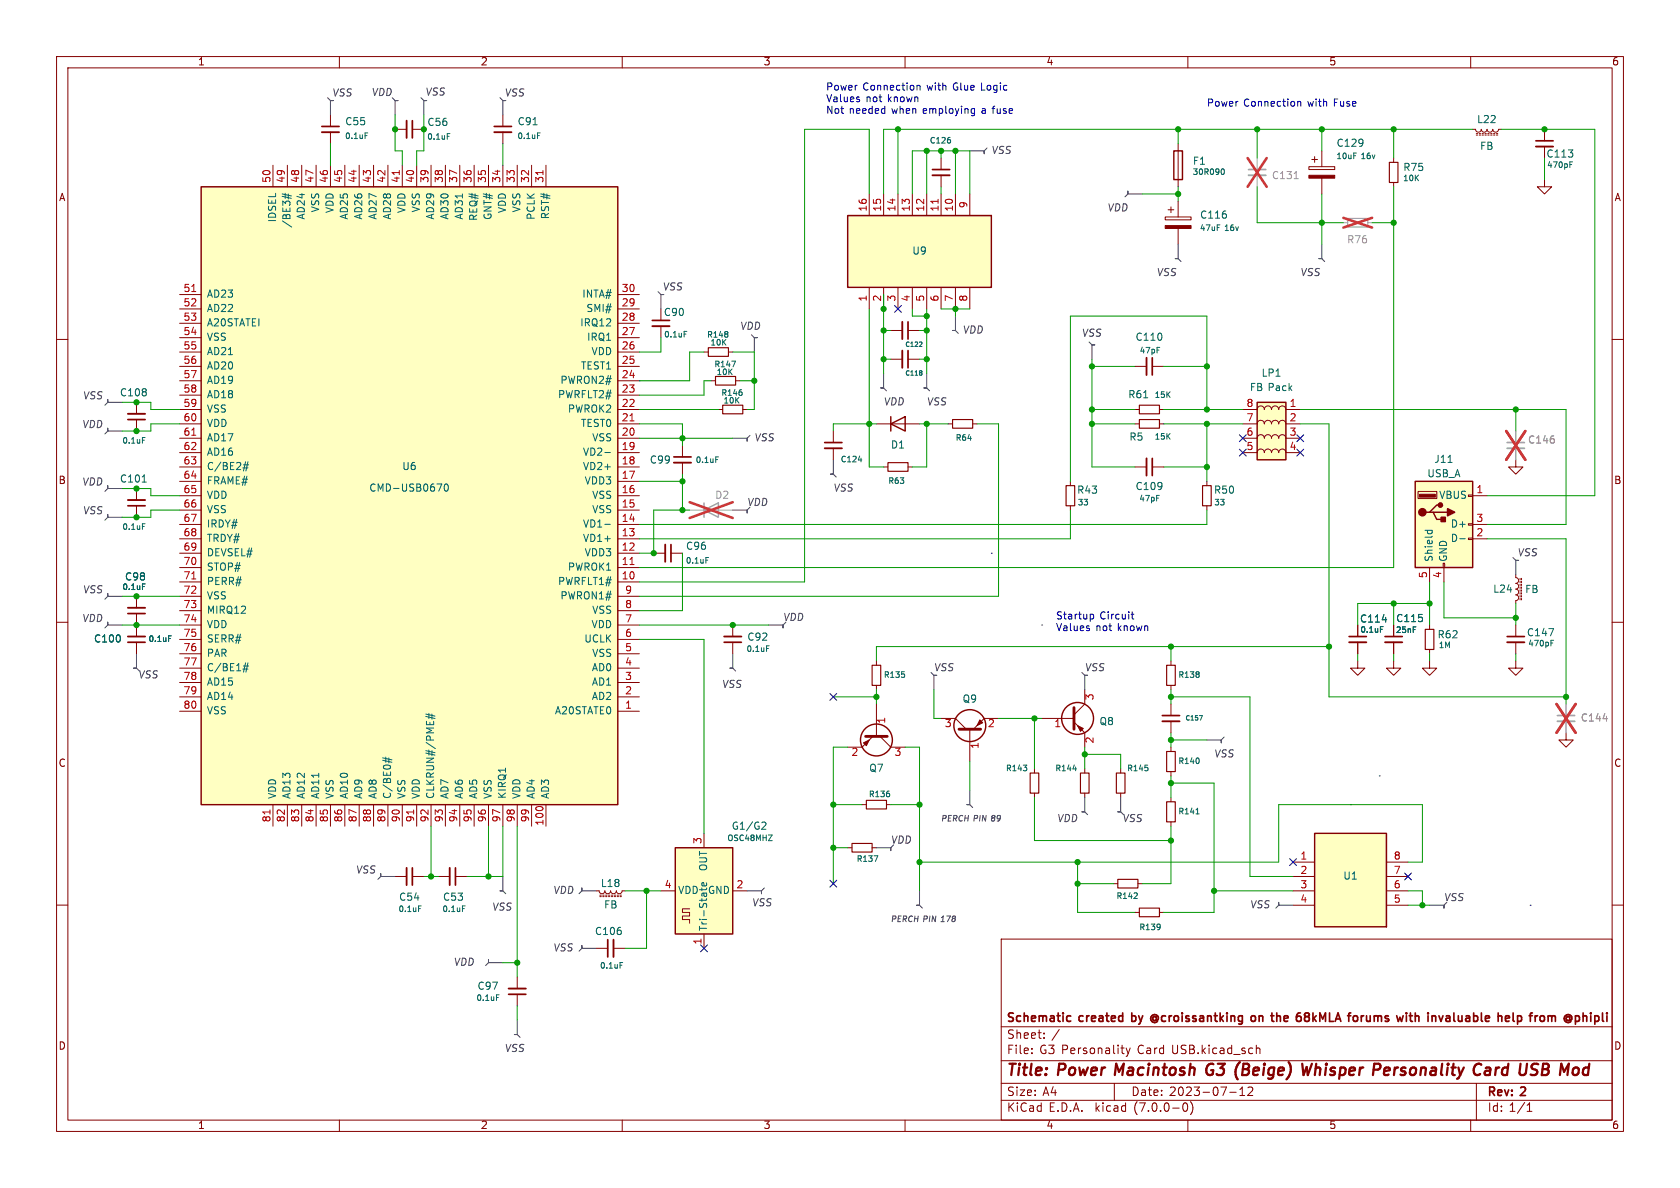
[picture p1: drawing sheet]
<svg xmlns="http://www.w3.org/2000/svg" width="297mm" height="210mm" viewBox="0 0 297 210" stroke-linecap="round" stroke-linejoin="round" font-family="sans-serif">
<g fill="none" stroke="#840000" stroke-width=".18">
<path d="M10 10h277v190h-277zM12 12h273v186h-273zM60 10v2M110 10v2M160 10v2M210 10v2M260 10v2M231.4 29.5h4.6v.5h-4.6zM231.9 28.2h1M232.4 27.7v1M233.7 26.7v2.8M233.7 31.5v2.8"/>
<path d="M246.4 27.9v.8M246.4 32.3v.7M260.3 22.9h.6l.1 .3 .4 .2 .3-.2 .2-.3 .1 .3 .4 .2 .3-.2 .2-.3 .1 .3 .4 .2 .4-.2 .1-.3 .1 .3 .4 .2 .4-.2 .1-.3h.5M261 23.6h.2M261 23.9h.2M261.5 23.6h.2M261.5 23.9h.2M262 23.6h.3M262 23.9h.3M262.5 23.6h.3M262.5 23.9h.3M263 23.6h.3"/>
<path d="M263 23.9h.3M263.5 23.6h.3M263.5 23.9h.3M264 23.6h.3M264 23.9h.3M264.5 23.6h.3M264.5 23.9h.3M273 31.8v1.2h1.3l-1.3 1.3-1.2-1.3h1.2M273 22.9v2M273 25.9v2M10 60h2M285 60h2"/>
<path d="M147.3 76.2v2M147.3 79.2v2.1M213.4 85.1v.8M213.4 89.4v.8M250.7 86.9h3.3v1.2h-3.3zM255.1 99.6h.3v.7h-.3zM259.6 95.1h.7v.3h-.7zM259.6 92.6h.7v.2h-.7zM259.6 87.5h.7v.3h-.7zM260.3 87.6h2.6M260.3 95.3h2.6M260.3 92.7h2.6"/>
<path d="M268 81.3v1.3h1.2l-1.2 1.2-1.3-1.2h1.3M10 110h2M207 116.8v.8M240 116.8v1.3h1.3l-1.3 1.3-1.2-1.3h1.2M240 110.5v2M240 113.5v2.1M246.4 116.8v1.3h1.2l-1.2 1.3-1.3-1.3h1.3M246.4 110.5v2M246.4 113.5v2.1M252.7 116.8v1.3h1.3l-1.3 1.3-1.2-1.3h1.2M252.7 100.3v2.6M252.7 110.5v.8"/>
<path d="M252.7 114.8v.8M255.3 100.3v2.6M268 101.6v.5l.3 .2 .2 .3-.2 .4-.3 .1 .3 .2 .2 .3-.2 .4-.3 .1 .3 .2 .2 .3-.2 .4-.3 .2 .3 .1 .2 .3-.2 .4-.3 .2v.5M268 116.8v1.3h1.2l-1.2 1.3-1.3-1.3h1.3M268.7 102.2v.3M268.7 102.7v.3M268.7 103.3v.2M268.7 103.8v.2M268.7 104.3v.2M268.7 104.8v.2M268.7 105.3v.2M268.7 105.8v.2"/>
<path d="M269 102.2v.3M269 102.7v.3M269 103.3v.2M269 103.8v.2M269 104.3v.2M269 104.8v.2M269 105.3v.2M269 105.8v.2M285 110h2M207 121.2v.7M207 124.5v2M207 127.5v2"/>
<path d="M207 132.1v.7M207 136.4v.8M10 160h2M196.8 156.2h.8M201.2 156.2h.7M207 141v.7M207 145.3v.8M285 160h2M177 166h108v32h-108zM60 198v2M110 198v2M160 198v2"/>
<path d="M177 194.5h108M177 191.5h108M177 187.5h108M177 181.5h108M182.4 186.1v.2M182.4 185.3v.2M184.6 183.4v.2M184.6 182.6v.2M197 191.5v3M198.2 185.3h.5M198.6 186.3h.1M199.1 185.3l.3 1"/>
<path d="M199.4 186.3l-.1 .3-.2 .2M199.8 185.3l-.4 1M209.3 195h.2a.81 .81 0 0 1 .5 .6 .81 .81 0 0 1-.3 .8l-.1 .1a.81 .81 0 0 1-.6-.7 .81 .81 0 0 1 .3-.8zM210 198v2M210.5 194.8a1.74 1.74 0 0 1 0 2.2M217.4 193.1h1.1M219.2 193.7h.8M219.5 192.4l-.3 .2M219.6 192.2v1.5M221.4 192.3v.5l-.9 .9h1M222.1 185.4l.2-.1h.4v1M222.1 184.8v1.5"/>
<path d="M260 198v2M261 191.5v6.5M270 196.5h.8M270 195.4l.4-.4v1.5"/>
</g>
<path d="M214.1 188a1.2 1.2 0 0 0-.6 1.9l.5 .1M219.2 187.8l-.1 .1M227.8 187.8l.1 .1M231.9 188l-.7 2-.2-1.4-.6 1.4M262.7 188.8l.2-.1 .5 .1v1.2M263.5 189.2l-.7 .1a.4 .4 0 0 0-.3 .3 .4 .4 0 0 0 .2 .4l.7-.1M271.7 188l.2 .1" fill="none" stroke="#840000" stroke-width=".4"/>
<g fill="none" stroke="#840000" stroke-width=".3">
<path d="M271.5 24.9h3.1M145.8 78.2h3M238.5 112.5h3.1M244.9 112.5h3M205.5 126.5h3M188.9 179.6h.4M221.3 179.6h.4l.3 .2v.5l-.3 .3-.4-.1-.1-.2v-.5zM224.9 179.1v1.2M225.7 179.1v1.5M226.1 179.6h-.3M230.9 179.7l-.3 .3v.3l.2 .2 .4 .1M230.9 179.7h.3"/>
<path d="M231.2 179.1h-.3l-.3 .2 .3 .4M249.1 179.6h.6M249.3 179.1v1.2l.4 .3M255.1 179.6l-.4 1M267.5 179.1v1.2l.2 .3M268.3 179.6v1.5M268.4 179.6h-.1M273.9 179.6h.4v.2M274.3 179.8v.8M274.5 179.6l-.2 .2M280.3 179.6l.2 .2v.8M281.2 179.1v.1"/>
<path d="M189.3 180.5l-.4 .1M268.3 180.5l.1 .1"/>
</g>
<path d="M271.5 25.9h3.1M145.8 79.2h3M238.5 113.5h3.1M244.9 113.5h3M205.5 127.5h3" fill="none" stroke="#840000" stroke-width=".33"/>
<path d="M250.2 85.1h10.1v15.2h-10.1z" fill="#ffffc2" stroke="#ffffc2" stroke-width=".18"/>
<path d="M250.2 85.1h10.1v15.2h-10.1zM252.7 90.6h.7l.6 1.2h1.3M253.4 90.6h2.5M254.6 89.3h-.6l-1.3 1.3h-.6" fill="none" stroke="#840000" stroke-width=".25"/>
<g fill="#840000" stroke="#840000" stroke-width=".25">
<path d="M255.9 89.9l1.3 .7-1.3 .6z"/>
<path d="M254.8 91.4h.7v.8h-.7z"/>
<circle cx="251.5" cy="90.6" r=".63"/>
<circle cx="254.6" cy="89.3" r=".38"/>
</g>
<g fill="#840000" stroke="#840000" stroke-width=".18">
<path d="M251 87.4h2.7v.5h-2.7z"/>
<path d="M231.4 31h4.6v.5h-4.6z"/>
</g>
<path d="M277.5 29.1h.4M151.7 81.3h.7M251.9 93.8h1.3M252.4 93.8v.3M253.1 93.8l.1 .3M256 81.7h.7M258.1 95.2h.9M212 126.5h.6l-.4 .8M200.4 158.8h.7M201 157.9v.4M211.4 143.9h.6" fill="none" stroke="#006464" stroke-width=".18"/>
<path d="M245.6 28.7h1.5v3.6h-1.5zM212.6 85.9h1.5v3.5h-1.5zM206.2 117.6h1.6v3.6h-1.6zM252 111.3h1.5v3.5h-1.5zM206.2 132.8h1.6v3.6h-1.6zM197.6 155.4h3.6v1.6h-3.6zM206.2 141.7h1.6v3.6h-1.6z" fill="none" stroke="#840000" stroke-width=".2"/>
<path d="M266.4 79.2h3.1" fill="none" stroke="#a1a1a1" stroke-width=".33"/>
<path d="M266.4 78.2h3.1" fill="none" stroke="#a1a1a1" stroke-width=".3"/>
<path d="M237.5 39.4h.8M241.8 39.4h.8M268 76.2v2M268 79.2v2.1" fill="none" stroke="#a1a1a1" stroke-width=".18"/>
<path d="M237.5 38.5l5.1 1.7M242.6 38.5l-5.1 1.7M266.3 76.2l3.4 5.1M269.7 76.2l-3.4 5.1" fill="none" stroke="#eb3a3d" stroke-width=".46"/>
<path d="M238.3 38.6h3.5v1.5h-3.5z" fill="none" stroke="#a1a1a1" stroke-width=".2"/>
<path d="M232.4 147.3h12.7v16.5h-12.7z" fill="#ffffc2"/>
<path d="M157.5 74.9l2.5-1.2v2.5zM157.5 73.7v2.5M232.4 147.3h12.7v16.5h-12.7z" fill="none" stroke="#840000" stroke-width=".25"/>
<g fill="none" stroke="#840000" stroke-width=".18">
<path d="M166.4 27.9v2.1M166.4 31v2M154.9 74.9h7.7M268 110.5v2M268 113.5v2.1M228.6 152.4h3.8M228.6 154.9h3.8M228.6 157.5h3.8M245.1 152.4h3.8M245.1 154.9h3.8M245.1 157.5h3.8M228.6 160h3.8"/>
<path d="M245.1 160h3.8"/>
</g>
<path d="M164.8 31h3.1M266.4 113.5h3.1" fill="none" stroke="#840000" stroke-width=".33"/>
<path d="M164.8 30h3.1M266.4 112.5h3.1" fill="none" stroke="#840000" stroke-width=".3"/>
<path d="M274.2 113.7h.3M274.2 113.2h.5" fill="none" stroke="#006464" stroke-width=".18"/>
<path d="M149.9 38.1h25.4v12.7h-25.4z" fill="#ffffc2"/>
<g fill="none" stroke="#840000" stroke-width=".25">
<path d="M35.6 33h73.6v109.2h-73.6zM149.9 38.1h25.4v12.7h-25.4zM207.5 26.7h1.5v5.1h-1.5zM222.2 71.1h5.1v10.2h-5.1zM119.4 149.9h10.1v15.2h-10.1z"/>
<circle cx="154.9" cy="130.8" r="2.82"/>
<circle cx="171.4" cy="128.3" r="2.82"/>
<circle cx="190.5" cy="127" r="2.82"/>
</g>
<g fill="none" stroke="#840000" stroke-width=".18">
<path d="M48.3 29.2v3.8M50.8 29.2v3.8M53.3 29.2v3.8M55.9 29.2v3.8M58.4 20.3v2.1M58.4 23.4v2M58.4 29.2v3.8M61 29.2v3.8M63.5 29.2v3.8M66 29.2v3.8M68.6 29.2v3.8M69.8 22.9h2.1"/>
<path d="M71.1 29.2v3.8M72.9 22.9h2M73.7 29.2v3.8M76.2 29.2v3.8M78.7 29.2v3.8M81.3 29.2v3.8M83.8 29.2v3.8M86.4 29.2v3.8M88.9 20.3v2.1M88.9 23.4v2M88.9 29.2v3.8M91.4 29.2v3.8"/>
<path d="M94 29.2v3.8M96.5 29.2v3.8M153.7 34.3v3.8M156.2 34.3v3.8M158.7 34.3v3.8M161.3 34.3v3.8M163.8 34.3v3.8M166.4 34.3v3.8M168.9 34.3v3.8M171.4 34.3v3.8M206 38.4h4.6v.5h-4.6zM206.5 37.1h1"/>
<path d="M207 36.6v1M208.3 25.4v7.6M208.3 35.6v2.8M31.7 59.7h3.9M31.7 57.2h3.9M31.7 54.6h3.9M31.7 52.1h3.9M109.2 59.7h3.8M109.2 57.2h3.8M109.2 54.6h3.8M109.2 52.1h3.8M116.8 57.7v2"/>
<path d="M153.7 50.8v3.8M156.2 50.8v3.8M157.5 58.4h2M158.7 50.8v3.8M160.5 58.4h2.1M161.3 50.8v3.8M163.8 50.8v3.8M166.4 50.8v3.8M168.9 50.8v3.8M171.4 50.8v3.8M208.3 40.4v2.8M24.1 71.1v2.1"/>
<path d="M24.1 74.2v2M31.7 72.4h3.9M31.7 62.2h3.9M31.7 67.3h3.9M31.7 74.9h3.9M31.7 77.5h3.9M31.7 64.8h3.9M31.7 69.9h3.9M109.2 72.4h3.8M109.2 62.2h3.8M109.2 67.3h3.8M109.2 74.9h3.8"/>
<path d="M109.2 77.5h3.8M109.2 64.8h3.8M109.2 69.9h3.8M120.6 78.7v2.1M124.5 62.2h.7M125.7 67.3h.8M127 72.4h.8M128.8 62.2h.7M130 67.3h.8M131.3 72.4h.8M157.5 63.5h2M160.5 63.5h2.1"/>
<path d="M167.6 74.9h.8M172 74.9h.7M200.7 72.4h.7M200.7 74.9h.7M200.7 64.8h2M203.7 64.8h2M205 72.4h.7M205 74.9h.7M219.7 72.4h2.5a.64 .64 0 0 1 .7-.6 .64 .64 0 0 1 .6 .6 .64 .64 0 0 1 .7-.6 .64 .64 0 0 1 .6 .6 .64 .64 0 0 1 .6-.6 .64 .64 0 0 1 .7 .6 .64 .64 0 0 1 .6-.6 .64 .64 0 0 1 .6 .6h2.6M219.7 74.9h2.5a.64 .64 0 0 1 .7-.6 .64 .64 0 0 1 .6 .6 .64 .64 0 0 1 .7-.6 .64 .64 0 0 1 .6 .6 .64 .64 0 0 1 .6-.6 .64 .64 0 0 1 .7 .6 .64 .64 0 0 1 .6-.6 .64 .64 0 0 1 .6 .6h2.6M219.7 77.5h2.5a.64 .64 0 0 1 .7-.7 .64 .64 0 0 1 .6 .7 .64 .64 0 0 1 .7-.7 .64 .64 0 0 1 .6 .7 .64 .64 0 0 1 .6-.7 .64 .64 0 0 1 .7 .7 .64 .64 0 0 1 .6-.7 .64 .64 0 0 1 .6 .7h2.6M24.1 86.4v2"/>
<path d="M24.1 89.4v2M31.7 80h3.9M31.7 82.6h3.9M31.7 97.8h3.9M31.7 95.3h3.9M31.7 92.7h3.9M31.7 90.2h3.9M31.7 87.6h3.9M31.7 85.1h3.9M109.2 80h3.8M109.2 82.6h3.8M109.2 97.8h3.8"/>
<path d="M109.2 95.3h3.8M109.2 92.7h3.8M109.2 90.2h3.8M109.2 87.6h3.8M109.2 85.1h3.8M115.6 97.8h2M118.6 97.8h2M120.6 81.8v2M156.2 82.6h.8M160.5 82.6h.8M189.2 85.1v.8M189.2 89.4v.8"/>
<path d="M200.7 82.6h2M203.7 82.6h2M219.7 80h2.5a.64 .64 0 0 1 .7-.6 .64 .64 0 0 1 .6 .6 .64 .64 0 0 1 .7-.6 .64 .64 0 0 1 .6 .6 .64 .64 0 0 1 .6-.6 .64 .64 0 0 1 .7 .6 .64 .64 0 0 1 .6-.6 .64 .64 0 0 1 .6 .6h2.6M24.1 105.4v2M24.1 108.5v4M24.1 113.5v2.1M31.7 102.9h3.9M31.7 100.3h3.9M31.7 118.1h3.9M31.7 115.6h3.9M31.7 113h3.9M31.7 110.5h3.9"/>
<path d="M31.7 105.4h3.9M31.7 108h3.9M109.2 102.9h3.8M109.2 100.3h3.8M109.2 118.1h3.8M109.2 115.6h3.8M109.2 113h3.8M109.2 110.5h3.8M109.2 105.4h3.8M109.2 108h3.8M129.5 110.5v2M129.5 113.5v2.1"/>
<path d="M154.9 116.8v.8M240 110.5v2M240 113.5v2.1M246.4 110.5v2M246.4 113.5v2.1M31.7 125.7h3.9M31.7 123.2h3.9M31.7 120.7h3.9M109.2 125.7h3.8M109.2 123.2h3.8M109.2 120.7h3.8M154.3 130.2l-1.9 1.9h-2.5"/>
<path d="M154.9 121.2v.7M154.9 124.5v5.7M155.6 130.2l1.9 1.9h2.5M166.4 127h2.5l1.9 1.9M171.4 128.9v5.7M176.5 127h-2.5l-1.9 1.9M182.9 135.9v.8M184.1 127h5.8M189.9 127.6l1.9 1.9v2.6M191.8 121.9v2.6l-1.9 1.9M191.8 135.9v.8M198.1 135.9v.8"/>
<path d="M276.9 129.5v1.3h1.2l-1.2 1.3-1.3-1.3h1.3M48.3 142.2v3.9M50.8 142.2v3.9M53.3 142.2v3.9M55.9 142.2v3.9M58.4 142.2v3.9M61 142.2v3.9M63.5 142.2v3.9M66 142.2v3.9M68.6 142.2v3.9M69.8 154.9h2.1M71.1 142.2v3.9"/>
<path d="M72.9 154.9h2M73.7 142.2v3.9M76.2 142.2v3.9M77.5 154.9h2M78.7 142.2v3.9M80.5 154.9h2M81.3 142.2v3.9M83.8 142.2v3.9M86.4 142.2v3.9M88.9 142.2v3.9M91.4 142.2v3.9M94 142.2v3.9"/>
<path d="M96.5 142.2v3.9M105.4 157.5h.5l.2 .3 .3 .2 .4-.2 .1-.3 .2 .3 .3 .2 .4-.2 .1-.3 .2 .3 .3 .2 .4-.2 .2-.3 .1 .3 .4 .2 .3-.2 .2-.3h.5M106 158.2h.3M106 158.5h.3M106.6 158.2h.2M106.6 158.5h.2M107.1 158.2h.2M107.1 158.5h.2M107.6 158.2h.2M107.6 158.5h.2M108.1 158.2h.2M108.1 158.5h.2"/>
<path d="M108.6 158.2h.2M108.6 158.5h.2M109.1 158.2h.2M109.1 158.5h.2M109.6 158.2h.3M109.6 158.5h.3M116.8 157.5h2.6M124.5 147.3v2.6M129.5 157.5h2.6M149.9 149.9h.7M152.4 142.2h.8M154.2 149.9h.7"/>
<path d="M156.7 142.2h.8M182.9 140.2v.8M191.8 140.2v.8M198.1 140.2v.8M91.4 172.7v2.1M91.4 175.8v2M105.4 167.6h2M108.5 167.6h2M121.9 160.7h-1.3v.6h1.3v.6h-1.3v.7h1.3v.6M124.5 165.1v2.5M200.7 161.3h.7M205 161.3h.7"/>
</g>
<path d="M70.6 30.1v.8M96 30.1v.8M165.8 35.2v.8M33.9 51.5h.7M33.9 76.9h.7M111.4 74.4h.7M111.4 99.8h.7M33.9 102.3h.7M47.7 143.2v.7M73.1 143.2v.7" fill="none" stroke="#a90000" stroke-width=".18"/>
<g fill="none" stroke="#840000" stroke-width=".2">
<path d="M125.2 61.5h3.6v1.5h-3.6zM126.5 66.5h3.5v1.6h-3.5zM127.8 71.6h3.5v1.6h-3.5zM168.4 74.2h3.6v1.5h-3.6zM201.4 74.2h3.6v1.5h-3.6zM201.4 71.6h3.6v1.6h-3.6zM157 81.8h3.5v1.5h-3.5zM188.5 85.9h1.5v3.5h-1.5zM154.2 117.6h1.5v3.6h-1.5zM182.1 136.7h1.5v3.5h-1.5zM191 136.7h1.5v3.5h-1.5zM197.4 136.7h1.5v3.5h-1.5z"/>
<path d="M150.6 149.1h3.6v1.5h-3.6zM153.2 141.5h3.5v1.5h-3.5zM201.4 160.5h3.6v1.6h-3.6z"/>
</g>
<path d="M153 130.2h3.8M169.5 128.9h3.9M189.9 125.1v3.8" fill="none" stroke="#840000" stroke-width=".51"/>
<g fill="#840000" stroke="#840000" stroke-width=".18">
<path d="M190.5 128.3l1 .5-.5 .5z"/>
<path d="M173.2 127.3l.5 .5-1 .5z"/>
<path d="M206 39.9h4.6v.5h-4.6z"/>
<path d="M152.7 131.3l1-.5-.5 1z"/>
</g>
<g fill="none" stroke="#006464" stroke-width=".18">
<path d="M49.9 34.7l1.6 .4M49.9 34.3l1.6 .3M50.4 34.2v.9M51 34.3v.9M64.5 23.5h.5M79.1 23.6h.4M95 23.5h.5M216 29.9l.1-.1a.53 .53 0 0 1 .4 .5 .53 .53 0 0 1-.4 .5h-.1M120.9 58.6h.5M25.2 77.3h.5M106.9 80h1M129.4 63.8h.6l-.4 1"/>
<path d="M162.9 60.5l.1 .3-.5 .5h.5M163 65.6v.2M163 66v.3M25.1 85.2h.8M25.2 92.6h.5M42.9 82.7h.9M43 82.2h1M43.4 81.6l-.4 1.7M43.8 81.6l-.3 1.7M77.3 85.6h.8l-.5 1.2M78.7 85.6h.1a.68 .68 0 0 1 .5 .6 .68 .68 0 0 1-.5 .6 .84 .84 0 0 1-.1-1.2zM106.9 92.7h1"/>
<path d="M124.8 98.6h.5M126.5 80.8h.5M29.8 112.4h.5M42.9 118.3h.9M43 117.7h1M43.4 117.2l-.4 1.6M43.8 117.2l-.3 1.6M135.5 114.2h.5M67.7 134.4l1.6 .4M67.7 134l1.6 .3M68.2 133.8v1M68.7 134v.9"/>
<path d="M75.3 126.6l1.6 .4M75.3 126.2l1.6 .4M75.8 126.1v.9M76.4 126.2v.9M189.7 135.9h.6M124.1 156.4v-.3l.3-.1 .1 .6M124.1 156.5l.6 .1M124.9 156.1v.3M134.9 145.3l.4 .1 .1 .3-.8 .9h.8M154.5 151.3h.7l-.4 1M74 160.1h.5M81.8 160.1h.4"/>
<path d="M87.8 175.9h.4M109.6 170.2h.5"/>
</g>
<path d="M220.7 31h3.1M275.3 127.5h3.1" fill="none" stroke="#a1a1a1" stroke-width=".33"/>
<path d="M220.7 30h3.1M275.3 126.5h3.1" fill="none" stroke="#a1a1a1" stroke-width=".3"/>
<path d="M222.2 27.9v2.1M222.2 31v2M268 76.2v2M268 79.2v2.1M121.9 90.2h7.6M276.9 124.5v2M276.9 127.5v2" fill="none" stroke="#a1a1a1" stroke-width=".18"/>
<path d="M220.6 27.9l3.3 5.1M223.9 27.9l-3.3 5.1M266.3 76.2l3.4 5.1M269.7 76.2l-3.4 5.1M121.9 88.8l7.6 2.8M129.5 88.8l-7.6 2.8M275.2 124.5l3.3 5M278.5 124.5l-3.3 5" fill="none" stroke="#eb3a3d" stroke-width=".46"/>
<g fill="none" stroke="#840000" stroke-width=".33">
<path d="M56.9 23.4h3M71.9 21.3v3.1M87.4 23.4h3M115.3 57.7h3.1M159.5 56.9v3M22.6 73.2h3.1M159.5 62v3M202.7 63.2v3.1M22.6 88.4h3.1M117.6 96.3v3M119.1 81.8h3.1M202.7 81v3.1"/>
<path d="M22.6 112.5h3.1M22.6 107.4h3.1M128 112.5h3.1M71.9 153.4v3.1M79.5 153.4v3.1M89.9 174.8h3.1M108.5 166.1v3.1"/>
</g>
<g fill="none" stroke="#840000" stroke-width=".3">
<path d="M56.9 22.4h3M72.9 21.3v3.1M87.4 22.4h3M115.3 56.6h3.1M160.5 56.9v3M22.6 74.2h3.1M160.5 62v3M203.7 63.2v3.1M22.6 89.4h3.1M118.6 96.3v3M119.1 80.8h3.1M203.7 81v3.1"/>
<path d="M22.6 113.5h3.1M22.6 108.5h3.1M128 113.5h3.1M72.9 153.4v3.1M80.5 153.4v3.1M89.9 175.8h3.1M107.4 166.1v3.1"/>
</g>
<path d="M228.8 31.6h.7" fill="none" stroke="#989898" stroke-width=".18"/>
<g fill="#ffffc2" stroke="#ffffc2" stroke-width=".18">
<path d="M119.4 149.9h10.1v15.2h-10.1z"/>
<path d="M222.2 71.1h5.1v10.2h-5.1z"/>
<path d="M35.6 33h73.6v109.2h-73.6z"/>
</g>
<path d="M124.5 90.2l2.5-1.3v2.5zM124.5 88.9v2.5" fill="none" stroke="#a1a1a1" stroke-width=".25"/>
<g fill="none" stroke="#484848" stroke-width=".18">
<path d="M57.9 17.3l.5 .5h.5h-.5v2.5M69.3 17.3l.5 .5h.6h-.6v2.5M74.4 17.3l.5 .5h.5h-.5v2.5M88.4 17.3l.5 .5h.5h-.5v2.5M174.5 26.2l-.5 .5v.5v-.5h-2.6M201.9 34.3h-2.5v-.5v.5l-.5 .5M116.3 51.6l.5 .5h.5h-.5v2.5M132.8 59.2l.5 .5h.6h-.6v2.5M168.9 55.9v2.5h-.5h.5l.5 .5M208.3 43.2v2.5h-.5h.5l.5 .5M233.7 43.2v2.5h-.5h.5l.5 .5M21.6 71.1h-2.6v-.5v.5l-.5 .5"/>
<path d="M21.6 76.2h-2.6v-.5v.5l-.5 .5M132.6 77l-.5 .5v.5v-.5h-2.6M156.2 66v2.6h-.5h.5l.5 .5M163.8 66v2.6h-.5h.5l.5 .5M192.5 60.5l.5 .5h.5h-.5v2.5M21.6 91.4h-2.6v-.5v.5l-.5 .5M21.6 86.4h-2.6v-.5v.5l-.5 .5M132.6 89.7l-.5 .5v.5v-.5h-2.6M147.3 81.3v2.5h-.5h.5l.5 .5M267.5 98.6l.5 .5h.5h-.5v2.5M21.6 110.5h-2.6v-.5v.5l-.5 .5M21.6 105.4h-2.6v-.5v.5l-.5 .5"/>
<path d="M24.1 115.6v2.5h-.5h.5l.5 .5M129.5 115.6v2.5h-.5h.5l.5 .5M138.9 110l-.5 .5v.5v-.5h-2.5M164.6 118.9l.5 .5h.5h-.5v2.5M191.3 118.9l.5 .5h.5h-.5v2.5M171.4 139.7v2.5h-.5h.5l.6 .5M216.4 130.3l-.5 .5v.5v-.5h-2.5M69.8 154.9h-2.5v-.5v.5l-.5 .5M88.9 154.9v2.6h-.5h.5l.5 .5M105.4 157.5h-2.5v-.5v.5l-.5 .5M135.1 157l-.5 .5v.5v-.5h-2.5M158 149.4l-.5 .5v.5v-.5h-2.6"/>
<path d="M162.6 157.5v2.5h-.5h.5l.5 .5M191.8 141v2.5h-.5h.5l.5 .5M198.1 141v2.5h-.5h.5l.5 .5M255.8 159.5l-.5 .5v.5v-.5h-2.6M88.9 170.2h-2.5v-.5v.5l-.5 .5M105.4 167.6h-2.5v-.5v.5l-.5 .5M228.6 160h-2.5v-.5v.5l-.5 .5M91.4 180.3v2.6h-.5h.5l.5 .5"/>
</g>
<g fill="none" stroke="#0000c2" stroke-width=".18">
<path d="M162.1 15.1v.8M162.1 15.2l.2-.1h.3l.1 .8M171.9 19.2l.4 .1M172.3 19.2v1l-.1 .2-.3 .1M172.3 20h-.4M229.4 17.9v.9M229.4 18l.2-.1 .3 .1 .1 .8M113 67.3h.1M175.3 97.8h.1M184.1 110.5h.1M192.9 108.6h.2l.2 .2v.5l-.4 .1M200 108.6h.5"/>
<path d="M200.2 108.2v1l.3 .2M243.8 137.2h.1M238.8 142.2h.1M270.5 160h.1"/>
</g>
<g fill="none" stroke="#009600" stroke-width=".18">
<path d="M58.4 25.4v3.8M69.8 20.3v6.4h1.3v2.5M74.9 20.3v6.4h-1.2v2.5M88.9 25.4v3.8M153.7 34.3v-11.4h-11.5v80h-29.2M158.7 22.9v11.4M161.3 34.3v-7.6h10.1v7.6M163.8 26.7v7.6M166.4 26.7v1.2M166.4 33v1.3M168.9 26.7v7.6M201.9 34.3h6.4"/>
<path d="M208.3 22.9v2.5M208.3 33v2.6M222.2 22.9v5M222.2 33v6.4h15.3M233.7 22.9v3.8M233.7 34.3v8.9M242.6 39.4h3.8M246.4 33v67.3h-133.4M246.4 22.9v5M260.3 22.9h-104.1v11.4M265.4 22.9h16.5v64.7h-19M273 27.9v3.9"/>
<path d="M116.8 59.7v2.5h-3.8M153.7 54.6v28h2.5M156.2 58.4h1.3M156.2 52.1v13.9M161.3 54.6v1.3h2.5M162.6 58.4h1.2M163.8 54.6v11.4M166.4 54.6h5M168.9 54.6v1.3M21.6 71.1h5.1v1.3h5M31.7 74.9h-5v1.3h-5.1M113 77.5h16.5"/>
<path d="M113 74.9h7.6v3.8M113 72.4h14M124.5 62.2h-2.6v5.1h-8.9M125.7 67.3h-1.2v2.6h-11.5M129.5 62.2h3.8v10.2h-1.2M130.8 67.3h2.5M154.9 74.9h-7.6v1.3M156.2 63.5h1.3M162.6 63.5h1.2M162.6 74.9h5M163.8 74.9v7.7h-2.5M172.7 74.9h3.8v30.5h-63.5"/>
<path d="M193 63.5v19.1h7.7M193 74.9h7.7M193 72.4h7.7M193 64.8h7.7M205.7 74.9h14M205.7 72.4h14M205.7 64.8h7.7M213.4 72.4v-16.5h-24.2v29.2M213.4 74.9v10.2M229.9 72.4h47v20.3h-14M229.9 74.9h5v48.3h42M268 72.4v3.8"/>
<path d="M21.6 86.4h5.1v1.2h5M31.7 90.2h-5v1.2h-5.1M113 85.1h7.6M120.6 83.8v6.4M120.6 97.8v10.2h-7.6M121.9 90.2h-6.3v7.6h-2.6M189.2 90.2v5.1h-76.2M205.7 82.6h7.7M213.4 90.2v2.5h-100.4M262.9 95.3h14v29.2M21.6 105.4h10.1M21.6 110.5h10.1"/>
<path d="M113 110.5h22.9M113 113h11.5v34.3M207 114.3v2.5M234.9 114.3h-80v2.5M240 115.6v1.2M246.4 106.7v3.8M246.4 115.6v1.2M252.7 106.7h-12.7v3.8M252.7 102.9v7.6M252.7 115.6v1.2M255.3 102.9v6.3h12.7M268 106.7v3.8"/>
<path d="M268 115.6v1.2M147.3 123.2h7.6M149.9 132.1h-2.6v24.1M154.9 121.9v2.6M160 132.1h2.6v25.4M165.1 121.9v5.1h1.3M171.4 134.6v5.1M176.5 127h7.6M182.9 127v8.9M191.8 132.1v3.8M191.8 133.4h6.3v2.5M207 121.9v2.6"/>
<path d="M207 129.5v2.6M207 137.2v3.8M207 123.2h14v31.7h7.6M207 138.4h7.6v22.9h-8.9M207 130.8h6.4M74.9 154.9h2.6M76.2 146.1v8.8M86.4 146.1v8.8M88.9 146.1v8.8h-6.4M91.4 146.1v26.6M110.5 157.5h6.3M114.3 157.5v10.1h-3.8"/>
<path d="M147.3 142.2h5.1M147.3 149.9h2.6M157.5 142.2h5.1M162.6 152.4h63.5v-10.2h25.4v10.2h-2.6M182.9 141v7.6h24.1M190.5 152.4v8.9h10.2M190.5 156.2h6.3M207 146.1v10.1h-5.1M214.6 157.5h14M248.9 157.5h2.6v2.5M88.9 170.2h2.5M91.4 177.8v2.5"/>
<path d="M248.9 160h3.8"/>
</g>
<g fill="none" stroke="#000084" stroke-width=".18">
<path d="M158.1 54l1.3 1.2M159.4 54l-1.3 1.2M219.1 79.4l1.2 1.2M219.1 76.9l1.2 1.2M220.3 79.4l-1.2 1.2M220.3 76.9l-1.2 1.2M229.3 76.9l1.2 1.2M229.3 79.4l1.2 1.2M230.5 76.9l-1.2 1.2M230.5 79.4l-1.2 1.2M146.7 122.6l1.2 1.2M147.9 122.6l-1.2 1.2"/>
<path d="M146.7 155.6l1.2 1.2M147.9 155.6l-1.2 1.2M228 151.8l1.2 1.2M229.2 151.8l-1.2 1.2M248.3 154.3l1.2 1.2M249.5 154.3l-1.2 1.2M123.9 167l1.2 1.2M125.1 167l-1.2 1.2"/>
</g>
<g fill="#009600" stroke="#009600" stroke-width=".18">
<circle cx="207" cy="130.8" r=".46"/>
<circle cx="207" cy="148.6" r=".46"/>
<circle cx="214.6" cy="157.5" r=".46"/>
<circle cx="193" cy="74.9" r=".46"/>
<circle cx="163.8" cy="74.9" r=".46"/>
<circle cx="213.4" cy="72.4" r=".46"/>
<circle cx="193" cy="64.8" r=".46"/>
<circle cx="193" cy="72.4" r=".46"/>
<circle cx="190.5" cy="152.4" r=".46"/>
<circle cx="190.5" cy="156.2" r=".46"/>
<circle cx="162.6" cy="152.4" r=".46"/>
<circle cx="191.8" cy="133.4" r=".46"/>
<circle cx="182.9" cy="127" r=".46"/>
<circle cx="162.6" cy="142.2" r=".46"/>
<circle cx="163.8" cy="55.9" r=".46"/>
<circle cx="156.2" cy="54.6" r=".46"/>
<circle cx="163.8" cy="58.4" r=".46"/>
<circle cx="163.8" cy="63.5" r=".46"/>
<circle cx="154.9" cy="123.2" r=".46"/>
<circle cx="147.3" cy="142.2" r=".46"/>
<circle cx="129.5" cy="110.5" r=".46"/>
<circle cx="147.3" cy="149.9" r=".46"/>
<circle cx="156.2" cy="58.4" r=".46"/>
<circle cx="156.2" cy="63.5" r=".46"/>
<circle cx="153.7" cy="74.9" r=".46"/>
<circle cx="133.3" cy="67.3" r=".46"/>
<circle cx="168.9" cy="26.7" r=".46"/>
<circle cx="168.9" cy="54.6" r=".46"/>
<circle cx="166.4" cy="26.7" r=".46"/>
<circle cx="158.7" cy="22.9" r=".46"/>
<circle cx="163.8" cy="26.7" r=".46"/>
<circle cx="24.1" cy="105.4" r=".46"/>
<circle cx="24.1" cy="110.5" r=".46"/>
<circle cx="24.1" cy="86.4" r=".46"/>
<circle cx="24.1" cy="76.2" r=".46"/>
<circle cx="24.1" cy="91.4" r=".46"/>
<circle cx="115.6" cy="97.8" r=".46"/>
<circle cx="114.3" cy="157.5" r=".46"/>
<circle cx="86.4" cy="154.9" r=".46"/>
<circle cx="76.2" cy="154.9" r=".46"/>
<circle cx="91.4" cy="170.2" r=".46"/>
<circle cx="120.6" cy="77.5" r=".46"/>
<circle cx="120.6" cy="90.2" r=".46"/>
<circle cx="120.6" cy="85.1" r=".46"/>
<circle cx="24.1" cy="71.1" r=".46"/>
<circle cx="69.8" cy="22.9" r=".46"/>
<circle cx="74.9" cy="22.9" r=".46"/>
<circle cx="213.4" cy="64.8" r=".46"/>
<circle cx="208.3" cy="34.3" r=".46"/>
<circle cx="208.3" cy="22.9" r=".46"/>
<circle cx="222.2" cy="22.9" r=".46"/>
<circle cx="213.4" cy="74.9" r=".46"/>
<circle cx="213.4" cy="82.6" r=".46"/>
<circle cx="233.7" cy="39.4" r=".46"/>
<circle cx="251.5" cy="160" r=".46"/>
<circle cx="276.9" cy="123.2" r=".46"/>
<circle cx="207" cy="138.4" r=".46"/>
<circle cx="246.4" cy="22.9" r=".46"/>
<circle cx="273" cy="22.9" r=".46"/>
<circle cx="233.7" cy="22.9" r=".46"/>
<circle cx="268" cy="72.4" r=".46"/>
<circle cx="246.4" cy="39.4" r=".46"/>
<circle cx="252.7" cy="106.7" r=".46"/>
<circle cx="207" cy="123.2" r=".46"/>
<circle cx="234.9" cy="114.3" r=".46"/>
<circle cx="207" cy="114.3" r=".46"/>
<circle cx="268" cy="109.2" r=".46"/>
<circle cx="246.4" cy="106.7" r=".46"/>
</g>
<g font-size="2.8" fill="#840000">
<text x="178" y="190.8">Title:</text>
<text x="187.1" y="190.8">Power</text>
<text x="197.8" y="190.8">Macintosh</text>
<text x="214.5" y="190.8">G3 (Beige)</text>
<text x="232.7" y="190.8">Whisper Personality</text>
<text x="264.2" y="190.8">Card</text>
<text x="272.9" y="190.8">USB Mod</text>
</g>
<g font-size="2.1" fill="#840000">
<text x="178" y="183.9">Sheet:</text>
<text x="178" y="181.1">Schematic</text>
<text x="185.9" y="183.9">/</text>
<text x="190.9" y="181.1">created</text>
<text x="200.6" y="181.1">by @croissantking</text>
<text x="222.7" y="181.1">on</text>
<text x="226.8" y="181.1">the</text>
<text x="231.6" y="181.1">68kMLA</text>
<text x="241.2" y="181.1">forums</text>
<text x="250.3" y="181.1">with</text>
<text x="256.2" y="181.1">invaluable</text>
<text x="269" y="181.1">help</text>
<text x="275.1" y="181.1">from</text>
<text x="281.6" y="181.1">@phipli</text>
<text x="178" y="186.6">File:</text>
<text x="183.8" y="186.6">G3 Personality</text>
<text x="201.2" y="186.6">Card</text>
<text x="207.3" y="186.6">USB.kicad_sch</text>
<text x="178" y="196.8">KiCad</text>
<text x="178" y="194">Size:</text>
<text x="184.3" y="194">A4</text>
<text x="185.4" y="196.8">E.D.A.</text>
<text x="193.7" y="196.8">kicad</text>
<text x="200" y="194">Date:</text>
<text x="200.6" y="196.8">(7.0.0-0)</text>
<text x="206.7" y="194">2023-07-12</text>
<text x="263" y="194.2">Rev:</text>
<text x="263" y="196.8">Id: 1/1</text>
<text x="269" y="194.2">2</text>
</g>
<g font-size="1.8" fill="#840000">
<text x="35" y="11.8">1</text>
<text x="85" y="11.8">2</text>
<text x="135" y="11.8">3</text>
<text x="185" y="11.8">4</text>
<text x="235" y="11.8">5</text>
<text x="285" y="11.8">6</text>
<text x="10.4" y="35.8">A</text>
<text x="285.4" y="35.8">A</text>
<text x="10.3" y="85.8">B</text>
<text x="285.3" y="85.8">B</text>
<text x="10.3" y="135.8">C</text>
<text x="285.3" y="135.8">C</text>
<text x="10.3" y="185.8">D</text>
<text x="285.3" y="185.8">D</text>
<text x="35" y="199.8">1</text>
<text x="85" y="199.8">2</text>
<text x="135" y="199.8">3</text>
<text x="185" y="199.8">4</text>
<text x="235" y="199.8">5</text>
<text x="285" y="199.8">6</text>
</g>
<g font-size="1.8" fill="#484848">
<text x="58.6" y="17.3">VSS</text>
<text x="65.6" y="17.3">VDD</text>
<text x="75.1" y="17.2">VSS</text>
<text x="89.1" y="17.3">VSS</text>
<text x="175.3" y="27.5">VSS</text>
<text x="195.6" y="37.7">VDD</text>
<text x="117" y="51.6">VSS</text>
<text x="204.5" y="49.1">VSS</text>
<text x="229.9" y="49.1">VSS</text>
<text x="130.8" y="58.6">VDD</text>
<text x="170.2" y="59.2">VDD</text>
<text x="191.2" y="59.8">VSS</text>
<text x="14.5" y="70.9">VSS</text>
<text x="156.2" y="71.9">VDD</text>
<text x="163.8" y="71.9">VSS</text>
<text x="14.4" y="76">VDD</text>
<text x="133.3" y="78.3">VSS</text>
<text x="14.4" y="86.1">VDD</text>
<text x="132.1" y="89.7">VDD</text>
<text x="147.3" y="87.2">VSS</text>
<text x="14.5" y="91.2">VSS</text>
<text x="268.1" y="98.6">VSS</text>
<text x="14.5" y="105.2">VSS</text>
<text x="14.4" y="110.2">VDD</text>
<text x="138.4" y="110">VDD</text>
<text x="165.1" y="118.9">VSS</text>
<text x="191.8" y="118.9">VSS</text>
<text x="24.3" y="120.2">VSS</text>
<text x="127.5" y="121.9">VSS</text>
<text x="214.6" y="134.2">VSS</text>
<text x="157.5" y="149.4">VDD</text>
<text x="186.7" y="145.6">VDD</text>
<text x="198.3" y="145.6">VSS</text>
<text x="62.8" y="154.7">VSS</text>
<text x="86.9" y="161.3">VSS</text>
<text x="97.8" y="158.3">VDD</text>
<text x="132.9" y="160.5">VSS</text>
<text x="221" y="160.8">VSS</text>
<text x="255.3" y="159.6">VSS</text>
<text x="80.1" y="171">VDD</text>
<text x="97.8" y="168.5">VSS</text>
<text x="89.1" y="186.2">VSS</text>
</g>
<g font-size="1.8" fill="#0000c2">
<text x="146" y="16.2">Power</text>
<text x="152.6" y="16.2">Connection</text>
<text x="164" y="16.2">with</text>
<text x="168.7" y="16.2">Glue</text>
<text x="173.7" y="16.2">Logic</text>
<text x="146" y="18.3">Values</text>
<text x="146" y="20.3">Not</text>
<text x="150.1" y="20.3">needed</text>
<text x="153.1" y="18.3">not</text>
<text x="157" y="18.3">known</text>
<text x="157.7" y="20.3">when</text>
<text x="163.4" y="20.3">employing</text>
<text x="173.9" y="20.3">a fuse</text>
<text x="213.4" y="19.1">Power</text>
<text x="219.9" y="19.1">Connection</text>
<text x="231.3" y="19.1">with</text>
<text x="236" y="19.1">Fuse</text>
<text x="186.7" y="109.7">Startup</text>
<text x="186.7" y="111.8">Values</text>
<text x="193.7" y="111.8">not</text>
<text x="194.5" y="109.7">Circuit</text>
<text x="197.7" y="111.8">known</text>
</g>
<g font-size="1.8" fill="#006464">
<text x="61" y="22.4">C55</text>
<text x="75.5" y="22.5">C56</text>
<text x="91.4" y="22.4">C91</text>
<text x="261.1" y="22">L22</text>
<text x="210.8" y="29.4">F1</text>
<text x="236.2" y="26.2">C129</text>
<text x="261.6" y="26.8">FB</text>
<text x="273.3" y="28.1">C113</text>
<text x="248" y="30.5">R75</text>
<text x="49.1" y="39.4" transform="rotate(-90 49.1 39.4)">IDSEL</text>
<text x="51.6" y="40.4" transform="rotate(-90 51.6 40.4)">/BE3#</text>
<text x="54.2" y="38.9" transform="rotate(-90 54.2 38.9)">AD24</text>
<text x="56.7" y="37.7" transform="rotate(-90 56.7 37.7)">VSS</text>
<text x="59.2" y="37.8" transform="rotate(-90 59.2 37.8)">VDD</text>
<text x="61.8" y="38.9" transform="rotate(-90 61.8 38.9)">AD25</text>
<text x="64.3" y="38.9" transform="rotate(-90 64.3 38.9)">AD26</text>
<text x="66.9" y="38.9" transform="rotate(-90 66.9 38.9)">AD27</text>
<text x="69.4" y="38.9" transform="rotate(-90 69.4 38.9)">AD28</text>
<text x="71.9" y="37.8" transform="rotate(-90 71.9 37.8)">VDD</text>
<text x="74.5" y="37.7" transform="rotate(-90 74.5 37.7)">VSS</text>
<text x="77" y="38.9" transform="rotate(-90 77 38.9)">AD29</text>
<text x="79.6" y="38.9" transform="rotate(-90 79.6 38.9)">AD30</text>
<text x="82.1" y="38.9" transform="rotate(-90 82.1 38.9)">AD31</text>
<text x="84.6" y="39.2" transform="rotate(-90 84.6 39.2)">REQ#</text>
<text x="87.2" y="39" transform="rotate(-90 87.2 39)">GNT#</text>
<text x="89.7" y="37.8" transform="rotate(-90 89.7 37.8)">VDD</text>
<text x="92.3" y="37.7" transform="rotate(-90 92.3 37.7)">VSS</text>
<text x="94.8" y="39" transform="rotate(-90 94.8 39)">PCLK</text>
<text x="97.3" y="38.9" transform="rotate(-90 97.3 38.9)">RST#</text>
<text x="212.1" y="38.9">C116</text>
<text x="161.2" y="45.3">U9</text>
<text x="36.6" y="52.9">AD23</text>
<text x="102.8" y="52.9">INTA#</text>
<text x="36.6" y="55.4">AD22</text>
<text x="36.6" y="58">A20STATEI</text>
<text x="102.5" y="58">IRQ12</text>
<text x="103.5" y="55.4">SMI#</text>
<text x="117.3" y="56.1">C90</text>
<text x="36.6" y="60.5">VSS</text>
<text x="36.6" y="63.1">AD21</text>
<text x="36.6" y="65.6">AD20</text>
<text x="102.6" y="65.6">TEST1</text>
<text x="103.7" y="60.5">IRQ1</text>
<text x="104.4" y="63.1">VDD</text>
<text x="200.7" y="60.5">C110</text>
<text x="21.1" y="70.3">C108</text>
<text x="36.6" y="68.1">AD19</text>
<text x="36.6" y="70.7">AD18</text>
<text x="98.5" y="70.7">PWRFLT2#</text>
<text x="98.9" y="68.1">PWRON2#</text>
<text x="199.4" y="70.7">R61</text>
<text x="220.9" y="69.4">FB Pack</text>
<text x="223" y="66.9">LP1</text>
<text x="36.6" y="73.2">VSS</text>
<text x="36.6" y="75.8">VDD</text>
<text x="100.3" y="73.2">PWROK2</text>
<text x="102.6" y="75.8">TEST0</text>
<text x="36.6" y="78.3">AD17</text>
<text x="36.6" y="80.8">AD16</text>
<text x="36.6" y="83.4">C/BE2#</text>
<text x="71.1" y="83.4">U6</text>
<text x="102.9" y="83.4">VD2+</text>
<text x="102.9" y="80.8">VD2-</text>
<text x="104.6" y="78.3">VSS</text>
<text x="114.8" y="82.2">C99</text>
<text x="157.4" y="79.6">D1</text>
<text x="199.6" y="78.2">R5</text>
<text x="253.5" y="82.1">J11</text>
<text x="21.1" y="85.6">C101</text>
<text x="36.6" y="85.9">FRAME#</text>
<text x="36.6" y="88.5">VDD</text>
<text x="65.2" y="87.2">CMD-USB0670</text>
<text x="103.2" y="85.9">VDD3</text>
<text x="104.6" y="88.5">VSS</text>
<text x="190.4" y="87.6">R43</text>
<text x="200.7" y="86.9">C109</text>
<text x="214.6" y="87.5">R50</text>
<text x="252.3" y="84.6">USB_A</text>
<text x="254.3" y="88.5">VBUS</text>
<text x="36.6" y="91">VSS</text>
<text x="36.6" y="93.5">IRDY#</text>
<text x="102.9" y="93.5">VD1-</text>
<text x="104.6" y="91">VSS</text>
<text x="256.4" y="93.5">D+</text>
<text x="36.6" y="96.1">TRDY#</text>
<text x="36.6" y="98.6">DEVSEL#</text>
<text x="36.6" y="101.2">STOP#</text>
<text x="100.3" y="101.2">PWROK1</text>
<text x="102.9" y="96.1">VD1+</text>
<text x="103.2" y="98.6">VDD3</text>
<text x="121.2" y="97.5">C96</text>
<text x="253.6" y="99.3" transform="rotate(-90 253.6 99.3)">Shield</text>
<text x="256.1" y="99.3" transform="rotate(-90 256.1 99.3)">GND</text>
<text x="256.4" y="96.1">D-</text>
<text x="22" y="102.9">C98</text>
<text x="36.6" y="103.7">PERR#</text>
<text x="36.6" y="106.2">VSS</text>
<text x="98.5" y="103.7">PWRFLT1#</text>
<text x="98.9" y="106.2">PWRON1#</text>
<text x="263.9" y="105">L24</text>
<text x="269.6" y="105.1">FB</text>
<text x="16.6" y="113.9">C100</text>
<text x="36.6" y="108.8">MIRQ12</text>
<text x="36.6" y="111.3">VDD</text>
<text x="36.6" y="113.9">SERR#</text>
<text x="103.2" y="113.9">UCLK</text>
<text x="104.4" y="111.3">VDD</text>
<text x="104.6" y="108.8">VSS</text>
<text x="132.1" y="113.5">C92</text>
<text x="240.4" y="110.3">C114</text>
<text x="246.8" y="110.2">C115</text>
<text x="254.1" y="113.1">R62</text>
<text x="269.9" y="112.8">C147</text>
<text x="36.6" y="116.4">PAR</text>
<text x="36.6" y="118.9">C/BE1#</text>
<text x="104.5" y="118.9">AD0</text>
<text x="104.6" y="116.4">VSS</text>
<text x="36.6" y="121.5">AD15</text>
<text x="36.6" y="124">AD14</text>
<text x="104.5" y="124">AD2</text>
<text x="104.5" y="121.5">AD1</text>
<text x="170.1" y="124.5">Q9</text>
<text x="36.6" y="126.6">VSS</text>
<text x="98" y="126.6">A20STATE0</text>
<text x="194.3" y="128.5">Q8</text>
<text x="153.6" y="136.7">Q7</text>
<text x="49.1" y="141.2" transform="rotate(-90 49.1 141.2)">VDD</text>
<text x="51.6" y="141.2" transform="rotate(-90 51.6 141.2)">AD13</text>
<text x="54.2" y="141.2" transform="rotate(-90 54.2 141.2)">AD12</text>
<text x="56.7" y="141.2" transform="rotate(-90 56.7 141.2)">AD11</text>
<text x="59.2" y="141.2" transform="rotate(-90 59.2 141.2)">VSS</text>
<text x="61.8" y="141.2" transform="rotate(-90 61.8 141.2)">AD10</text>
<text x="64.3" y="141.2" transform="rotate(-90 64.3 141.2)">AD9</text>
<text x="66.9" y="141.2" transform="rotate(-90 66.9 141.2)">AD8</text>
<text x="69.4" y="141.2" transform="rotate(-90 69.4 141.2)">C/BE0#</text>
<text x="71.9" y="141.2" transform="rotate(-90 71.9 141.2)">VSS</text>
<text x="74.5" y="141.2" transform="rotate(-90 74.5 141.2)">VDD</text>
<text x="77" y="141.2" transform="rotate(-90 77 141.2)">CLKRUN#/PME#</text>
<text x="79.6" y="141.2" transform="rotate(-90 79.6 141.2)">AD7</text>
<text x="82.1" y="141.2" transform="rotate(-90 82.1 141.2)">AD6</text>
<text x="84.6" y="141.2" transform="rotate(-90 84.6 141.2)">AD5</text>
<text x="87.2" y="141.2" transform="rotate(-90 87.2 141.2)">VSS</text>
<text x="89.7" y="141.2" transform="rotate(-90 89.7 141.2)">KIRQ1</text>
<text x="92.3" y="141.2" transform="rotate(-90 92.3 141.2)">VDD</text>
<text x="94.8" y="141.2" transform="rotate(-90 94.8 141.2)">AD4</text>
<text x="97.3" y="141.2" transform="rotate(-90 97.3 141.2)">AD3</text>
<text x="129.3" y="147">G1/G2</text>
<text x="125.3" y="154.1" transform="rotate(-90 125.3 154.1)">OUT</text>
<text x="237.4" y="155.8">U1</text>
<text x="70.5" y="159.5">C54</text>
<text x="78.3" y="159.5">C53</text>
<text x="106.2" y="157.1">L18</text>
<text x="106.7" y="160.9">FB</text>
<text x="119.9" y="158.3">VDD</text>
<text x="125" y="158.3">GND</text>
<text x="105.1" y="165.6">C106</text>
<text x="125.3" y="164.6" transform="rotate(-90 125.3 164.6)">Tri-State</text>
<text x="84.4" y="175.2">C97</text>
</g>
<g font-size="1.8" fill="#a90000">
<text x="48" y="32.4" transform="rotate(-90 48 32.4)">50</text>
<text x="50.5" y="32.4" transform="rotate(-90 50.5 32.4)">49</text>
<text x="53.1" y="32.4" transform="rotate(-90 53.1 32.4)">48</text>
<text x="55.6" y="32.4" transform="rotate(-90 55.6 32.4)">47</text>
<text x="58.2" y="32.4" transform="rotate(-90 58.2 32.4)">46</text>
<text x="60.7" y="32.4" transform="rotate(-90 60.7 32.4)">45</text>
<text x="63.2" y="32.4" transform="rotate(-90 63.2 32.4)">44</text>
<text x="65.8" y="32.4" transform="rotate(-90 65.8 32.4)">43</text>
<text x="68.3" y="32.4" transform="rotate(-90 68.3 32.4)">42</text>
<text x="70.9" y="32.4" transform="rotate(-90 70.9 32.4)">41</text>
<text x="73.4" y="32.4" transform="rotate(-90 73.4 32.4)">40</text>
<text x="75.9" y="32.4" transform="rotate(-90 75.9 32.4)">39</text>
<text x="78.5" y="32.4" transform="rotate(-90 78.5 32.4)">38</text>
<text x="81" y="32.4" transform="rotate(-90 81 32.4)">37</text>
<text x="83.6" y="32.4" transform="rotate(-90 83.6 32.4)">36</text>
<text x="86.1" y="32.4" transform="rotate(-90 86.1 32.4)">35</text>
<text x="88.6" y="32.4" transform="rotate(-90 88.6 32.4)">34</text>
<text x="91.2" y="32.4" transform="rotate(-90 91.2 32.4)">33</text>
<text x="93.7" y="32.4" transform="rotate(-90 93.7 32.4)">32</text>
<text x="96.3" y="32.4" transform="rotate(-90 96.3 32.4)">31</text>
<text x="153.4" y="37.5" transform="rotate(-90 153.4 37.5)">16</text>
<text x="156" y="37.5" transform="rotate(-90 156 37.5)">15</text>
<text x="158.5" y="37.5" transform="rotate(-90 158.5 37.5)">14</text>
<text x="161" y="37.5" transform="rotate(-90 161 37.5)">13</text>
<text x="163.6" y="37.5" transform="rotate(-90 163.6 37.5)">12</text>
<text x="166.1" y="37.5" transform="rotate(-90 166.1 37.5)">11</text>
<text x="168.7" y="37.5" transform="rotate(-90 168.7 37.5)">10</text>
<text x="171.2" y="36.9" transform="rotate(-90 171.2 36.9)">9</text>
<text x="32.4" y="51.8">51</text>
<text x="109.9" y="51.8">30</text>
<text x="153.4" y="53.4" transform="rotate(-90 153.4 53.4)">1</text>
<text x="156" y="53.4" transform="rotate(-90 156 53.4)">2</text>
<text x="158.5" y="53.4" transform="rotate(-90 158.5 53.4)">3</text>
<text x="161" y="53.4" transform="rotate(-90 161 53.4)">4</text>
<text x="163.6" y="53.4" transform="rotate(-90 163.6 53.4)">5</text>
<text x="166.1" y="53.4" transform="rotate(-90 166.1 53.4)">6</text>
<text x="168.7" y="53.4" transform="rotate(-90 168.7 53.4)">7</text>
<text x="171.2" y="53.4" transform="rotate(-90 171.2 53.4)">8</text>
<text x="32.4" y="54.4">52</text>
<text x="32.4" y="56.9">53</text>
<text x="32.4" y="59.4">54</text>
<text x="109.9" y="59.4">27</text>
<text x="109.9" y="56.9">28</text>
<text x="109.9" y="54.4">29</text>
<text x="32.4" y="62">55</text>
<text x="32.4" y="64.5">56</text>
<text x="109.9" y="64.5">25</text>
<text x="109.9" y="62">26</text>
<text x="32.4" y="67.1">57</text>
<text x="32.4" y="69.6">58</text>
<text x="109.9" y="69.6">23</text>
<text x="109.9" y="67.1">24</text>
<text x="32.4" y="72.1">59</text>
<text x="32.4" y="74.7">60</text>
<text x="32.4" y="77.2">61</text>
<text x="109.9" y="77.2">20</text>
<text x="109.9" y="74.7">21</text>
<text x="109.9" y="72.1">22</text>
<text x="220.3" y="77.2">6</text>
<text x="220.3" y="74.7">7</text>
<text x="220.3" y="72.1">8</text>
<text x="227.9" y="72.1">1</text>
<text x="227.9" y="74.7">2</text>
<text x="227.9" y="77.2">3</text>
<text x="32.4" y="79.8">62</text>
<text x="32.4" y="82.3">63</text>
<text x="109.9" y="82.3">18</text>
<text x="109.9" y="79.8">19</text>
<text x="220.3" y="79.8">5</text>
<text x="227.9" y="79.8">4</text>
<text x="32.4" y="84.8">64</text>
<text x="32.4" y="87.4">65</text>
<text x="32.4" y="89.9">66</text>
<text x="109.9" y="89.9">15</text>
<text x="109.9" y="87.4">16</text>
<text x="109.9" y="84.8">17</text>
<text x="261" y="87.4">1</text>
<text x="32.4" y="92.5">67</text>
<text x="32.4" y="95">68</text>
<text x="109.9" y="95">13</text>
<text x="109.9" y="92.5">14</text>
<text x="261" y="95">2</text>
<text x="261" y="92.5">3</text>
<text x="32.4" y="97.5">69</text>
<text x="32.4" y="100.1">70</text>
<text x="109.9" y="100.1">11</text>
<text x="109.9" y="97.5">12</text>
<text x="32.4" y="102.6">71</text>
<text x="32.4" y="105.2">72</text>
<text x="32.4" y="107.7">73</text>
<text x="109.9" y="102.6">10</text>
<text x="110.5" y="107.7">8</text>
<text x="110.5" y="105.2">9</text>
<text x="252.5" y="102.3" transform="rotate(-90 252.5 102.3)">5</text>
<text x="255" y="102.3" transform="rotate(-90 255 102.3)">4</text>
<text x="32.4" y="110.2">74</text>
<text x="32.4" y="112.8">75</text>
<text x="110.5" y="112.8">6</text>
<text x="110.5" y="110.2">7</text>
<text x="32.4" y="115.3">76</text>
<text x="32.4" y="117.9">77</text>
<text x="110.5" y="117.9">4</text>
<text x="110.5" y="115.3">5</text>
<text x="32.4" y="120.4">78</text>
<text x="32.4" y="122.9">79</text>
<text x="32.4" y="125.5">80</text>
<text x="110.5" y="125.5">1</text>
<text x="110.5" y="122.9">2</text>
<text x="110.5" y="120.4">3</text>
<text x="193.7" y="123.9" transform="rotate(-90 193.7 123.9)">3</text>
<text x="156.8" y="128" transform="rotate(-90 156.8 128)">1</text>
<text x="167" y="128.9">3</text>
<text x="174.6" y="128.9">2</text>
<text x="186.3" y="128.9">1</text>
<text x="193.7" y="131.5" transform="rotate(-90 193.7 131.5)">2</text>
<text x="150.5" y="134">2</text>
<text x="158.1" y="134">3</text>
<text x="173.4" y="132.4" transform="rotate(-90 173.4 132.4)">1</text>
<text x="48" y="145.4" transform="rotate(-90 48 145.4)">81</text>
<text x="50.5" y="145.4" transform="rotate(-90 50.5 145.4)">82</text>
<text x="53.1" y="145.4" transform="rotate(-90 53.1 145.4)">83</text>
<text x="55.6" y="145.4" transform="rotate(-90 55.6 145.4)">84</text>
<text x="58.2" y="145.4" transform="rotate(-90 58.2 145.4)">85</text>
<text x="60.7" y="145.4" transform="rotate(-90 60.7 145.4)">86</text>
<text x="63.2" y="145.4" transform="rotate(-90 63.2 145.4)">87</text>
<text x="65.8" y="145.4" transform="rotate(-90 65.8 145.4)">88</text>
<text x="68.3" y="145.4" transform="rotate(-90 68.3 145.4)">89</text>
<text x="70.9" y="145.4" transform="rotate(-90 70.9 145.4)">90</text>
<text x="73.4" y="145.4" transform="rotate(-90 73.4 145.4)">91</text>
<text x="75.9" y="145.4" transform="rotate(-90 75.9 145.4)">92</text>
<text x="78.5" y="145.4" transform="rotate(-90 78.5 145.4)">93</text>
<text x="81" y="145.4" transform="rotate(-90 81 145.4)">94</text>
<text x="83.6" y="145.4" transform="rotate(-90 83.6 145.4)">95</text>
<text x="86.1" y="145.4" transform="rotate(-90 86.1 145.4)">96</text>
<text x="88.6" y="145.4" transform="rotate(-90 88.6 145.4)">97</text>
<text x="91.2" y="145.4" transform="rotate(-90 91.2 145.4)">98</text>
<text x="93.7" y="145.4" transform="rotate(-90 93.7 145.4)">99</text>
<text x="96.3" y="146" transform="rotate(-90 96.3 146)">100</text>
<text x="124.2" y="149.3" transform="rotate(-90 124.2 149.3)">3</text>
<text x="229.8" y="152.1">1</text>
<text x="229.8" y="154.7">2</text>
<text x="246.3" y="154.7">7</text>
<text x="246.3" y="152.1">8</text>
<text x="117.4" y="157.2">4</text>
<text x="130.1" y="157.2">2</text>
<text x="229.8" y="157.2">3</text>
<text x="229.8" y="159.8">4</text>
<text x="246.3" y="159.8">5</text>
<text x="246.3" y="157.2">6</text>
<text x="124.2" y="167" transform="rotate(-90 124.2 167)">1</text>
</g>
<g font-size="1.8" fill="#989898">
<text x="224.8" y="31.9">C131</text>
<text x="238.1" y="43.3">R76</text>
<text x="270.1" y="78.7">C146</text>
<text x="126.4" y="88.5">D2</text>
<text x="279.4" y="127.8">C144</text>
</g>
<g font-size="1.4" fill="#006464">
<text x="60.9" y="24.8">0.1uF</text>
<text x="75.5" y="24.9">0.1uF</text>
<text x="91.4" y="24.8">0.1uF</text>
<text x="164.3" y="25.6">C126</text>
<text x="236.2" y="28.4">10uF</text>
<text x="240.6" y="28.4">16v</text>
<text x="273.4" y="29.9">470pF</text>
<text x="210.8" y="31.2">30R090</text>
<text x="248" y="32.3">10K</text>
<text x="212.1" y="41.1">47uF</text>
<text x="216.5" y="41.1">16v</text>
<text x="117.3" y="59.9">0.1uF</text>
<text x="124.9" y="59.9">R148</text>
<text x="125.5" y="61.3">10K</text>
<text x="126.2" y="65.2">R147</text>
<text x="201.4" y="62.7">47pF</text>
<text x="126.6" y="66.5">10K</text>
<text x="127.5" y="70.2">R146</text>
<text x="127.8" y="71.6">10K</text>
<text x="204.1" y="70.6">15K</text>
<text x="204.1" y="78">15K</text>
<text x="21.6" y="78.7">0.1uF</text>
<text x="122.9" y="82.1">0.1uF</text>
<text x="148.6" y="82">C124</text>
<text x="168.9" y="78.2">R64</text>
<text x="157" y="85.8">R63</text>
<text x="190.5" y="89.6">33</text>
<text x="201.3" y="88.9">47pF</text>
<text x="214.6" y="89.6">33</text>
<text x="21.6" y="93.9">0.1uF</text>
<text x="121.2" y="99.9">0.1uF</text>
<text x="21.6" y="104.5">0.1uF</text>
<text x="26.2" y="113.7">0.1uF</text>
<text x="240.4" y="112.1">0.1uF</text>
<text x="246.7" y="112.1">25nF</text>
<text x="131.9" y="115.5">0.1uF</text>
<text x="254.3" y="114.8">1M</text>
<text x="270.1" y="114.5">470pF</text>
<text x="156.2" y="120.1">R135</text>
<text x="208.2" y="120.1">R138</text>
<text x="177.8" y="136.6">R143</text>
<text x="186.5" y="136.6">R144</text>
<text x="199.2" y="136.6">R145</text>
<text x="208.2" y="135.3">R140</text>
<text x="153.5" y="141.2">R136</text>
<text x="128.5" y="148.9">OSC48MHZ</text>
<text x="208.2" y="144.2">R141</text>
<text x="151.4" y="152.6">R137</text>
<text x="70.4" y="161.5">0.1uF</text>
<text x="78.1" y="161.5">0.1uF</text>
<text x="197.3" y="159.2">R142</text>
<text x="201.3" y="164.7">R139</text>
<text x="106" y="171.5">0.1uF</text>
<text x="84.2" y="177.2">0.1uF</text>
</g>
<g font-size="1.4" fill="#484848">
<text x="166.4" y="145.5">PERCH PIN 89</text>
<text x="157.5" y="163.3">PERCH PIN 178</text>
</g>
<g font-size="1.1" fill="#006464">
<text x="160" y="61.6">C122</text>
<text x="160" y="66.6">C118</text>
<text x="209.5" y="127.6">C157</text>
</g>
</svg>
